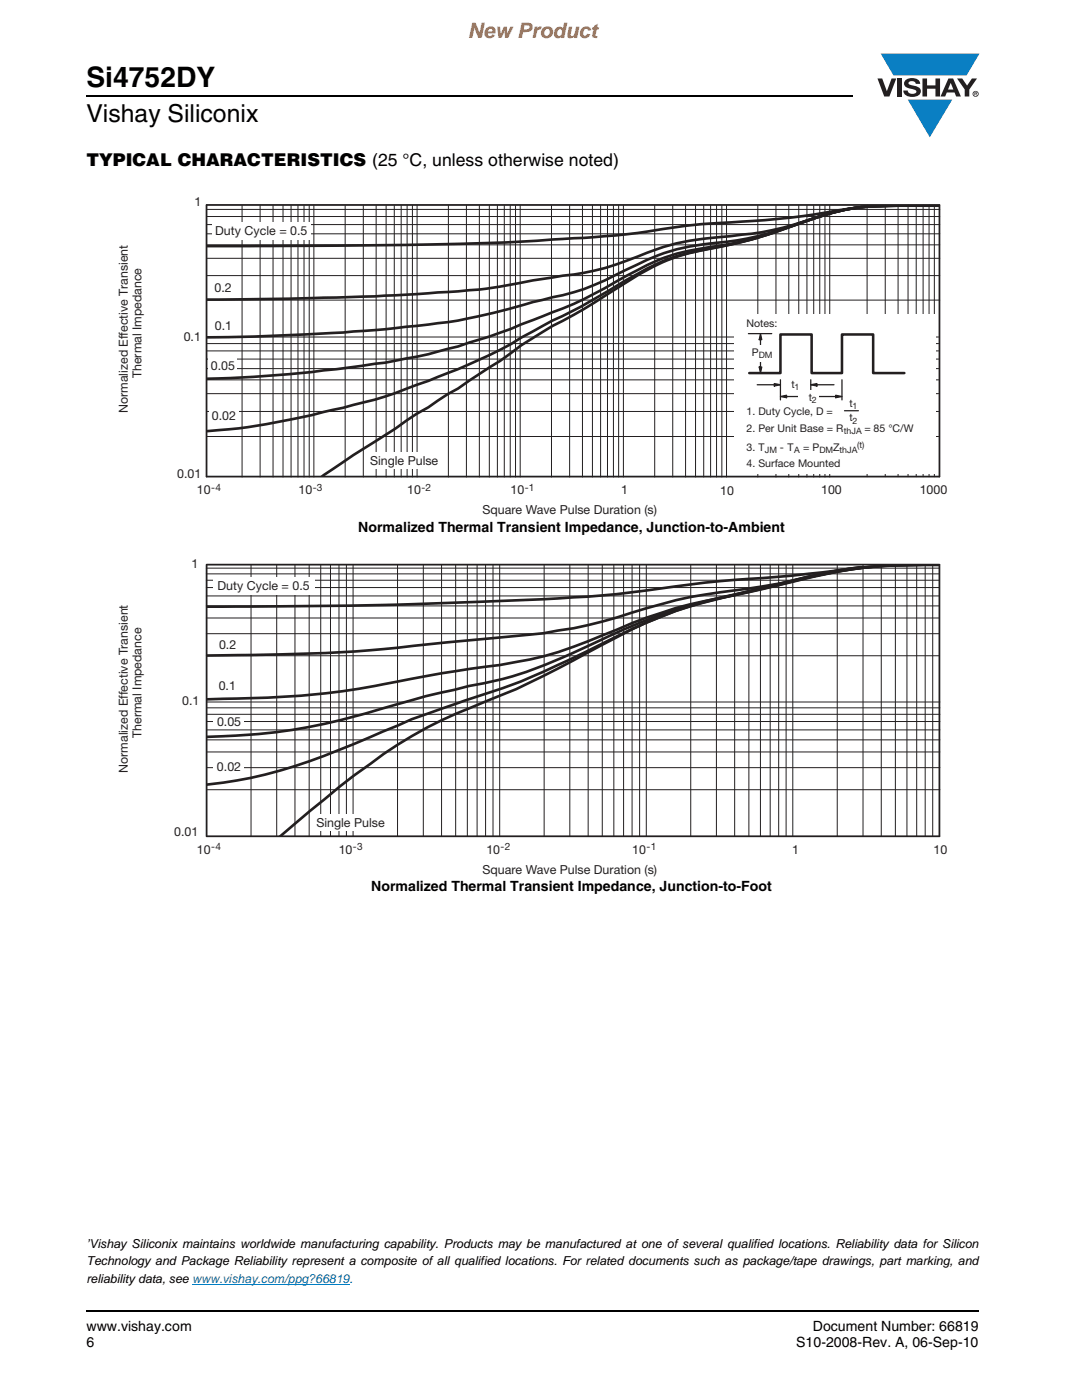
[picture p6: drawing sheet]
<svg xmlns="http://www.w3.org/2000/svg" width="216mm" height="279mm" viewBox="0 0 216 279" stroke-linecap="round" stroke-linejoin="round" font-family="sans-serif">
<path d="M17.1 18.9h.2v.3h-.2zM17.1 261.5h.2v.4h-.2z" fill="#000"/>
<path d="M17.3 19.1h152.9M17.3 261.7h178.1" fill="none" stroke="#000" stroke-width=".36"/>
<path d="M175.1 10.7h20.4v16.7h-20.4z" fill="#fff"/>
<g fill="#0a7fc3">
<path d="M175.7 10.7h19.7l-2.5 4.4h-1.1h-13.5z"/>
<path d="M181.1 19.9h8.9l-4.5 7.5z"/>
</g>
<g fill="#231f20">
<path d="M175.1 15.7h.9l1 2.5 .9-2.5h.9l-1.3 3.6h-1.1z"/>
<path d="M179 15.7h.9v3.6h-.9z"/>
<path d="M180.7 16a2.1 2.1 0 0 1 2.8 .3l.1 .4h-.9a.79 .79 0 0 0-.7-.5 .79 .79 0 0 0-.7 .4l.2 .3 1 .2a1.08 1.08 0 0 1 1.2 1.1 1.08 1.08 0 0 1-1.1 1.1 1.73 1.73 0 0 1-2.3-1.2h.8a.96 .96 0 0 0 .8 .6 .96 .96 0 0 0 1-.4 1.31 1.31 0 0 0-1.3-.6 1.03 1.03 0 0 1-1-.6 1.03 1.03 0 0 1 .1-1.1z"/>
<path d="M184.1 15.7h.9v1.3h1.7v-1.3h.9v3.6h-.9v-1.6h-1.7v1.6h-.9z"/>
<path d="M191 15.7h1l1 1.4 .9-1.4h1.1l-1.6 2.2v1.4h-.9v-1.4z"/>
<path d="M189.7 16.5l.5 1.4h-1zM189.2 15.7l-1.5 3.6h.9l.3-.8h1.6l.3 .8h.9l-1.5-3.6z"/>
<path d="M194.2 18.7a.46 .46 0 0 1 .9 0 .46 .46 0 0 1-.9 0zM194.1 18.7a.6 .6 0 0 0 1.2 0 .6 .6 0 0 0-1.2 0z"/>
<path d="M194.6 18.5h.2v.2h-.2zM194.4 18.4v.7h.2v-.3l.4 .3-.2-.3 .1-.2v-.2z"/>
</g>
<path d="M38.4 256.3h31.3" fill="none" stroke="#007ec4" stroke-width=".2"/>
<path d="M23.5 39.1h165.5v64.1h-165.5z" fill="#fff"/>
<path d="M187.5 41h-8.3a75.8 75.8 0 0 0-16.8 1.8 217.2 217.2 0 0 1-22 1.9l-3.4 .3a188.3 188.3 0 0 1-26.7 2.8 695.8 695.8 0 0 1-42.8 1.2l-26.2 .1M187.5 41a170.4 170.4 0 0 0-14.6 .3 46.6 46.6 0 0 0-12.6 2.9 61.5 61.5 0 0 1-14.6 2.9 50.3 50.3 0 0 0-18.5 4.1 48.7 48.7 0 0 1-14.9 3.8l-9.2 1.6a90.1 90.1 0 0 1-15.8 1.8 674.8 674.8 0 0 1-42.2 1.4h-3.8M187.5 41a173.4 173.4 0 0 0-14.6 .3 48.4 48.4 0 0 0-13.9 3.4 63.3 63.3 0 0 1-18.6 4.1 37.5 37.5 0 0 0-13.2 4l-2.4 1.1a49.6 49.6 0 0 1-14.5 5.4l-4 1a122.9 122.9 0 0 1-27.4 5.2 471.6 471.6 0 0 1-37.6 1.8M187.5 41h-8.3a46.1 46.1 0 0 0-19.5 3.5 77.9 77.9 0 0 1-20.4 5.2 34.5 34.5 0 0 0-12.1 4.2l-2.4 1.2a85.9 85.9 0 0 1-16.6 8 174.8 174.8 0 0 1-16.8 6 147.7 147.7 0 0 1-21.7 4.3 272.3 272.3 0 0 1-28.4 2.2M187.5 41h-8.3a46.1 46.1 0 0 0-19.5 3.5 94.3 94.3 0 0 1-20.3 5.5 36.2 36.2 0 0 0-12.2 4.7l-7.8 4.6a82.9 82.9 0 0 1-9.1 4.7l-6.3 3.4a88.8 88.8 0 0 1-16.7 7.8l-6.2 2.4a59.9 59.9 0 0 1-10.6 3.2 175.6 175.6 0 0 1-24.9 4.9l-4.3 .3M187.5 41h-8.3a45.4 45.4 0 0 0-18.9 3.3 101.2 101.2 0 0 1-20.9 5.8 42.7 42.7 0 0 0-15.4 6.8 138.6 138.6 0 0 1-13.7 8.1l-2.1 1.3a64.4 64.4 0 0 0-8.4 5.7l-8.4 5.5-2 1.1-3.9 2.7-2.4 1.3-4.2 2.9a231.8 231.8 0 0 0-14.7 9.6" fill="none" stroke="#231f20" stroke-width=".53"/>
<g fill="none" stroke="#231f20" stroke-width=".2">
<path d="M41.3 44.8h146.2M41.3 43.2h146.2M41.3 46.7h146.2M41.3 59.9h146.2M41.3 55h146.2M41.3 51.6h146.2M41.3 48.9h146.2M41.3 41.8h146.2M48.3 41v54.2M51.9 41v54.2M54.5 41v54.2M56.5 41v54.2"/>
<path d="M58.1 41v54.2M59.5 41v54.2M60.7 41v54.2M61.7 41v54.2M62.6 41v54.2M68.9 41v54.2M72.5 41v54.2M75.1 41v54.2M77 41v54.2M78.7 41v54.2M80 41v54.2M81.2 41v54.2"/>
<path d="M82.3 41v54.2M83.2 41v54.2M89.5 41v54.2M93.1 41v54.2M95.6 41v54.2M97.6 41v54.2M99.2 41v54.2M100.6 41v54.2M101.8 41v54.2M102.9 41v54.2M103.8 41v54.2M110 41v54.2"/>
<path d="M113.7 41v54.2M116.2 41v54.2M118.2 41v54.2M119.8 41v54.2M121.2 41v54.2M122.4 41v54.2M123.4 41v54.2M124.4 41v54.2M130.6 41v54.2M134.2 41v54.2M136.8 41v54.2M138.8 41v54.2"/>
<path d="M140.4 41v54.2M141.8 41v54.2M143 41v54.2M144 41v54.2M145 41v54.2M151.2 41v54.2M154.8 41v54.2M157.4 41v54.2M159.4 41v54.2M161 41v54.2M162.4 41v54.2M163.6 41v54.2"/>
<path d="M164.6 41v54.2M165.6 41v54.2M173 40.9v54.2M176.6 40.9v54.2M179.2 40.9v54.2M181.2 40.9v54.2M182.8 40.9v54.2M184.2 40.9v54.2M185.4 40.9v54.2M186.4 40.9v54.2M41.3 67.3h146M41.3 78.6h146"/>
<path d="M41.3 75.8h146M41.3 73.6h146M41.3 71.7h146M41.3 70h146M41.3 68.6h146M41.3 87.1h146M41.3 82.1h146"/>
</g>
<path d="M146.6 62.8h40.1v31.7h-40.1z" fill="#fff"/>
<path d="M149.3 66.6h4.7M155.7 75.8v4M161.8 75.8v2M168 75.8v4" fill="none" stroke="#231f20" stroke-width=".25"/>
<path d="M155.7 79.1l1.3-.2v.5z" fill="#231f20"/>
<path d="M155.7 79.1l1.3-.2v.5zM156.6 79.1h3.8" fill="none" stroke="#231f20" stroke-width=".25"/>
<path d="M166.8 78.9l1.2 .2-1.2 .3z" fill="#231f20"/>
<path d="M163.4 79.1h3.7M166.8 78.9l1.2 .2-1.2 .3z" fill="none" stroke="#231f20" stroke-width=".25"/>
<path d="M154.5 76.6l1.2 .2-1.2 .2z" fill="#231f20"/>
<path d="M151.1 76.8h3.7M154.5 76.6l1.2 .2-1.2 .2z" fill="none" stroke="#231f20" stroke-width=".25"/>
<path d="M161.8 76.8l1.2-.2v.4z" fill="#231f20"/>
<path d="M161.8 76.8l1.2-.2v.4zM162.6 76.8h3.8" fill="none" stroke="#231f20" stroke-width=".25"/>
<g fill="#fff">
<path d="M156.3 75.1h4v2.6h-4z"/>
<path d="M159.3 77.8h4v2.5h-4z"/>
</g>
<path d="M151.5 73.2h.5l-.3 1.3z" fill="#231f20"/>
<path d="M151.5 73.2h.5l-.3 1.3zM151.7 70v3.6" fill="none" stroke="#231f20" stroke-width=".25"/>
<path d="M151.7 66.6l.3 1.2h-.5z" fill="#231f20"/>
<path d="M151.7 66.6l.3 1.2h-.5zM151.7 67.4v3.7" fill="none" stroke="#231f20" stroke-width=".25"/>
<path d="M149.6 68.8h5.3v3.3h-5.3z" fill="#fff"/>
<path d="M149.5 74.5h6.2v-7.8h6.3v7.8h6v-7.8h6.2v7.8h6.3" fill="none" stroke="#231f20" stroke-width=".51"/>
<path d="M168.5 82h2.8" fill="none" stroke="#231f20" stroke-width=".25"/>
<g fill="#fff">
<path d="M42.4 44.4h19.7v3.5h-19.7z"/>
<path d="M73.3 90.2h14.8v3.4h-14.8z"/>
<path d="M41.8 81.4h5.8v3.1h-5.8z"/>
<path d="M41.6 71.3h5.7v3.1h-5.7z"/>
</g>
<path d="M41.2 40.9v54.2M41.2 40.9h146.2M187.5 40.9v54.2M41.2 95.1h146.2" fill="none" stroke="#231f20" stroke-width=".35"/>
<path d="M23.5 111.3h165.5v63.7h-165.5z" fill="#fff"/>
<path d="M173.3 113a104.7 104.7 0 0 0-18.4 3.7l-3 .7a188.4 188.4 0 0 0-17.6 4.5 134.2 134.2 0 0 0-17.3 7.2l-5.2 2.3a70.9 70.9 0 0 1-18.2 5.5 341.4 341.4 0 0 0-22.3 5.9 114.4 114.4 0 0 1-30 4.3M173.3 113l-.8 .1a120.6 120.6 0 0 0-17.5 3.6l-5.9 1.4a90.9 90.9 0 0 0-23.2 7.6l-8.7 4.6a173.1 173.1 0 0 1-23.3 11 80.2 80.2 0 0 0-19.9 11.1 152.5 152.5 0 0 0-12.1 9.4l-6.1 5.2M174.6 113a116.1 116.1 0 0 0-20.6 4.1l-4.1 .9a101.1 101.1 0 0 0-30.6 10.9 152.7 152.7 0 0 1-23.4 9.9l-2.5 .8a227.3 227.3 0 0 0-22.9 8.9 97.7 97.7 0 0 1-29.2 8.1M187.4 112.7a101.4 101.4 0 0 0-29.2 3.2 210.3 210.3 0 0 1-17.6 2.8 96.1 96.1 0 0 0-17.5 4.5 74.6 74.6 0 0 1-11.8 2.6l-2.8 .6-14.4 1.3a598.8 598.8 0 0 1-29.8 2.7l-23 .4M187.4 112.7h-5.9a125 125 0 0 0-17.4 1.5l-8.8 .9a335 335 0 0 0-30.5 3.3 243.1 243.1 0 0 1-19.6 1.3l-30.5 1.1-33.5 .3M187.5 112.7a97.1 97.1 0 0 0-18.9 1.1l-9.7 2.1a338.1 338.1 0 0 1-21.1 4.7l-2.8 .7a92.4 92.4 0 0 0-11.9 4.3l-2.9 1.2a73.9 73.9 0 0 1-23.3 6.3 511.4 511.4 0 0 0-25.3 4.4 173.6 173.6 0 0 1-27 2l-3.3 .1" fill="none" stroke="#231f20" stroke-width=".53"/>
<g fill="none" stroke="#231f20" stroke-width=".2">
<path d="M41.2 117.3h146.2M41.2 115.8h146.2M41.2 118.9h146.2M41.2 114.5h146.2M41.2 113.4h146.2M50.1 112.7v54.2M55.2 112.7v54.2M58.9 112.7v54.2M61.7 112.7v54.2M64 112.7v54.2M65.9 112.7v54.2M67.6 112.7v54.2"/>
<path d="M69.1 112.7v54.2M70.5 112.7v54.2M79.3 112.7v54.2M84.5 112.7v54.2M88.1 112.7v54.2M90.9 112.7v54.2M93.3 112.7v54.2M95.2 112.7v54.2M96.9 112.7v54.2M98.4 112.7v54.2M99.7 112.7v54.2M108.6 112.7v54.2"/>
<path d="M113.7 112.7v54.2M117.4 112.7v54.2M120.2 112.7v54.2M122.5 112.7v54.2M124.4 112.7v54.2M126.1 112.7v54.2M127.6 112.7v54.2M129 112.7v54.2M137.8 112.7v54.2M143 112.7v54.2M146.6 112.7v54.2M149.4 112.7v54.2"/>
<path d="M151.7 112.7v54.2M153.7 112.7v54.2M155.4 112.7v54.2M156.9 112.7v54.2M158.2 112.7v54.2M167.1 112.7v54.2M172.2 112.7v54.2M175.8 112.7v54.2M178.7 112.7v54.2M181 112.7v54.2M182.9 112.7v54.2M184.6 112.7v54.2"/>
<path d="M186.1 112.7v54.2M41.2 130.9h146.2M41.2 126.5h146.2M41.2 123.3h146.2M41.2 120.9h146.2M41.3 140.1h146.3M41.3 157.6h146.3M41.3 153.2h146.3M41.3 150.1h146.3M41.3 147.7h146.3M41.3 145.7h146.3M41.3 144h146.3"/>
<path d="M41.3 142.6h146.3M41.3 141.3h146.3"/>
</g>
<g fill="#fff">
<path d="M42.5 115.2h20.2v3.5h-20.2z"/>
<path d="M42.5 142.8h6.1v2.5h-6.1z"/>
<path d="M62.5 162.6h15.1v3.2h-15.1z"/>
<path d="M42.6 151.6h6.2v3.4h-6.2z"/>
</g>
<path d="M41.2 112.7v54.2M41.2 112.7h146.3v54.2h-146.3" fill="none" stroke="#231f20" stroke-width=".35"/>
<text font-size="5.6" x="17.3" y="17.4">Si4752DY</text>
<text font-size="4.9" x="17.3" y="24.4">Vishay Siliconix</text>
<text font-size="4.2" fill="#f06b12" x="93.3" y="7.5">New Product</text>
<text font-size="3.5" x="17.3" y="33">TYPICAL CHARACTERISTICS (25 °C, unless otherwise noted)</text>
<g font-size="2.8">
<text x="71.5" y="106.2">Normalized Thermal Transient Impedance, Junction-to-Ambient</text>
<text x="74.1" y="177.9">Normalized Thermal Transient Impedance, Junction-to-Foot</text>
<text x="17.3" y="265.6">www.vishay.com</text>
<text x="17.3" y="268.8">6</text>
<text x="158.9" y="268.8">S10-2008-Rev. A, 06-Sep-10</text>
<text x="162.2" y="265.6">Document Number: 66819</text>
</g>
<g font-size="2.5" fill="#231f20">
<text x="38.8" y="41.2">1</text>
<text x="42.9" y="46.9">Duty Cycle = 0.5</text>
<text x="42.8" y="58.3">0.2</text>
<text x="42.9" y="65.9">0.1</text>
<text x="36.7" y="68">0.1</text>
<text x="28.2" y="75.5" transform="rotate(-90 28.2 75.5)">Thermal Impedance</text>
<text x="42.1" y="73.8">0.05</text>
<text x="25.5" y="82.4" transform="rotate(-90 25.5 82.4)">Normalized Effective Transient</text>
<text x="42.3" y="83.9">0.02</text>
<text x="35.3" y="95.4">0.01</text>
<text x="73.8" y="92.7">Single Pulse</text>
<text x="39.3" y="98.6">10</text>
<text x="59.6" y="98.6">10</text>
<text x="81.2" y="98.6">10</text>
<text x="101.9" y="98.6">10</text>
<text x="123.9" y="98.6">1</text>
<text x="143.7" y="98.8">10</text>
<text x="163.8" y="98.6">100</text>
<text x="183.5" y="98.6">1000</text>
<text x="96.3" y="102.7">Square Wave Pulse Duration (s)</text>
<text x="38.2" y="113.4">1</text>
<text x="43.4" y="117.7">Duty Cycle = 0.5</text>
<text x="43.7" y="129.5">0.2</text>
<text x="43.6" y="137.7">0.1</text>
<text x="36.4" y="140.7">0.1</text>
<text x="28.2" y="147.3" transform="rotate(-90 28.2 147.3)">Thermal Impedance</text>
<text x="43.3" y="144.9">0.05</text>
<text x="25.5" y="154.2" transform="rotate(-90 25.5 154.2)">Normalized Effective Transient</text>
<text x="43.3" y="153.9">0.02</text>
<text x="34.8" y="166.9">0.01</text>
<text x="63.1" y="165.1">Single Pulse</text>
<text x="39.3" y="170.4">10</text>
<text x="67.6" y="170.4">10</text>
<text x="97" y="170.4">10</text>
<text x="126.2" y="170.4">10</text>
<text x="158.1" y="170.4">1</text>
<text x="186.3" y="170.4">10</text>
<text x="96.3" y="174.4">Square Wave Pulse Duration (s)</text>
</g>
<g font-size="2.5">
<text x="17.3" y="249">’Vishay Siliconix maintains worldwide manufacturing capability. Products may be manufactured at one of several qualified locations. Reliability data for Silicon</text>
<text x="17.3" y="252.5">Technology and Package Reliability represent a composite of all qualified locations. For related documents such as package/tape drawings, part marking, and</text>
<text x="17.3" y="256.1">reliability data, see www.vishay.com/ppg?66819.</text>
</g>
<g font-size="2.1" fill="#231f20">
<text x="149" y="65.3">Notes:</text>
<text x="150" y="71">P</text>
<text x="157.9" y="77.4">t</text>
<text x="149" y="82.9">1. Duty Cycle, D =</text>
<text x="161.4" y="80">t</text>
<text x="169.5" y="81.2">t</text>
<text x="149" y="89.9">3. T</text>
<text x="149" y="86.2">2. Per Unit Base = R</text>
<text x="155.6" y="89.9">- T</text>
<text x="160.3" y="89.9">= P</text>
<text x="166.2" y="89.9">Z</text>
<text x="169.5" y="84.1">t</text>
<text x="172.5" y="86.2">= 85 °C/W</text>
<text x="149" y="93.3">4. Surface Mounted</text>
</g>
<g font-size="2" fill="#231f20">
<text x="42.1" y="97.9">-4</text>
<text x="62.4" y="97.9">-3</text>
<text x="84.1" y="97.9">-2</text>
<text x="104.7" y="97.9">-1</text>
<text x="42.1" y="169.7">-4</text>
<text x="70.4" y="169.7">-3</text>
<text x="99.9" y="169.7">-2</text>
<text x="129" y="169.7">-1</text>
</g>
<g font-size="1.8" fill="#231f20">
<text x="151.4" y="71.5">DM</text>
<text x="158.5" y="77.8">1</text>
<text x="162" y="80.5">2</text>
<text x="170.1" y="81.7">1</text>
<text x="168.4" y="86.6">thJA</text>
<text x="170.1" y="84.5">2</text>
<text x="171" y="89.3">(t)</text>
<text x="152.6" y="90.4">JM</text>
<text x="158.5" y="90.4">A</text>
<text x="163.5" y="90.4">DM</text>
<text x="167.5" y="90.4">thJA</text>
</g>
</svg>
